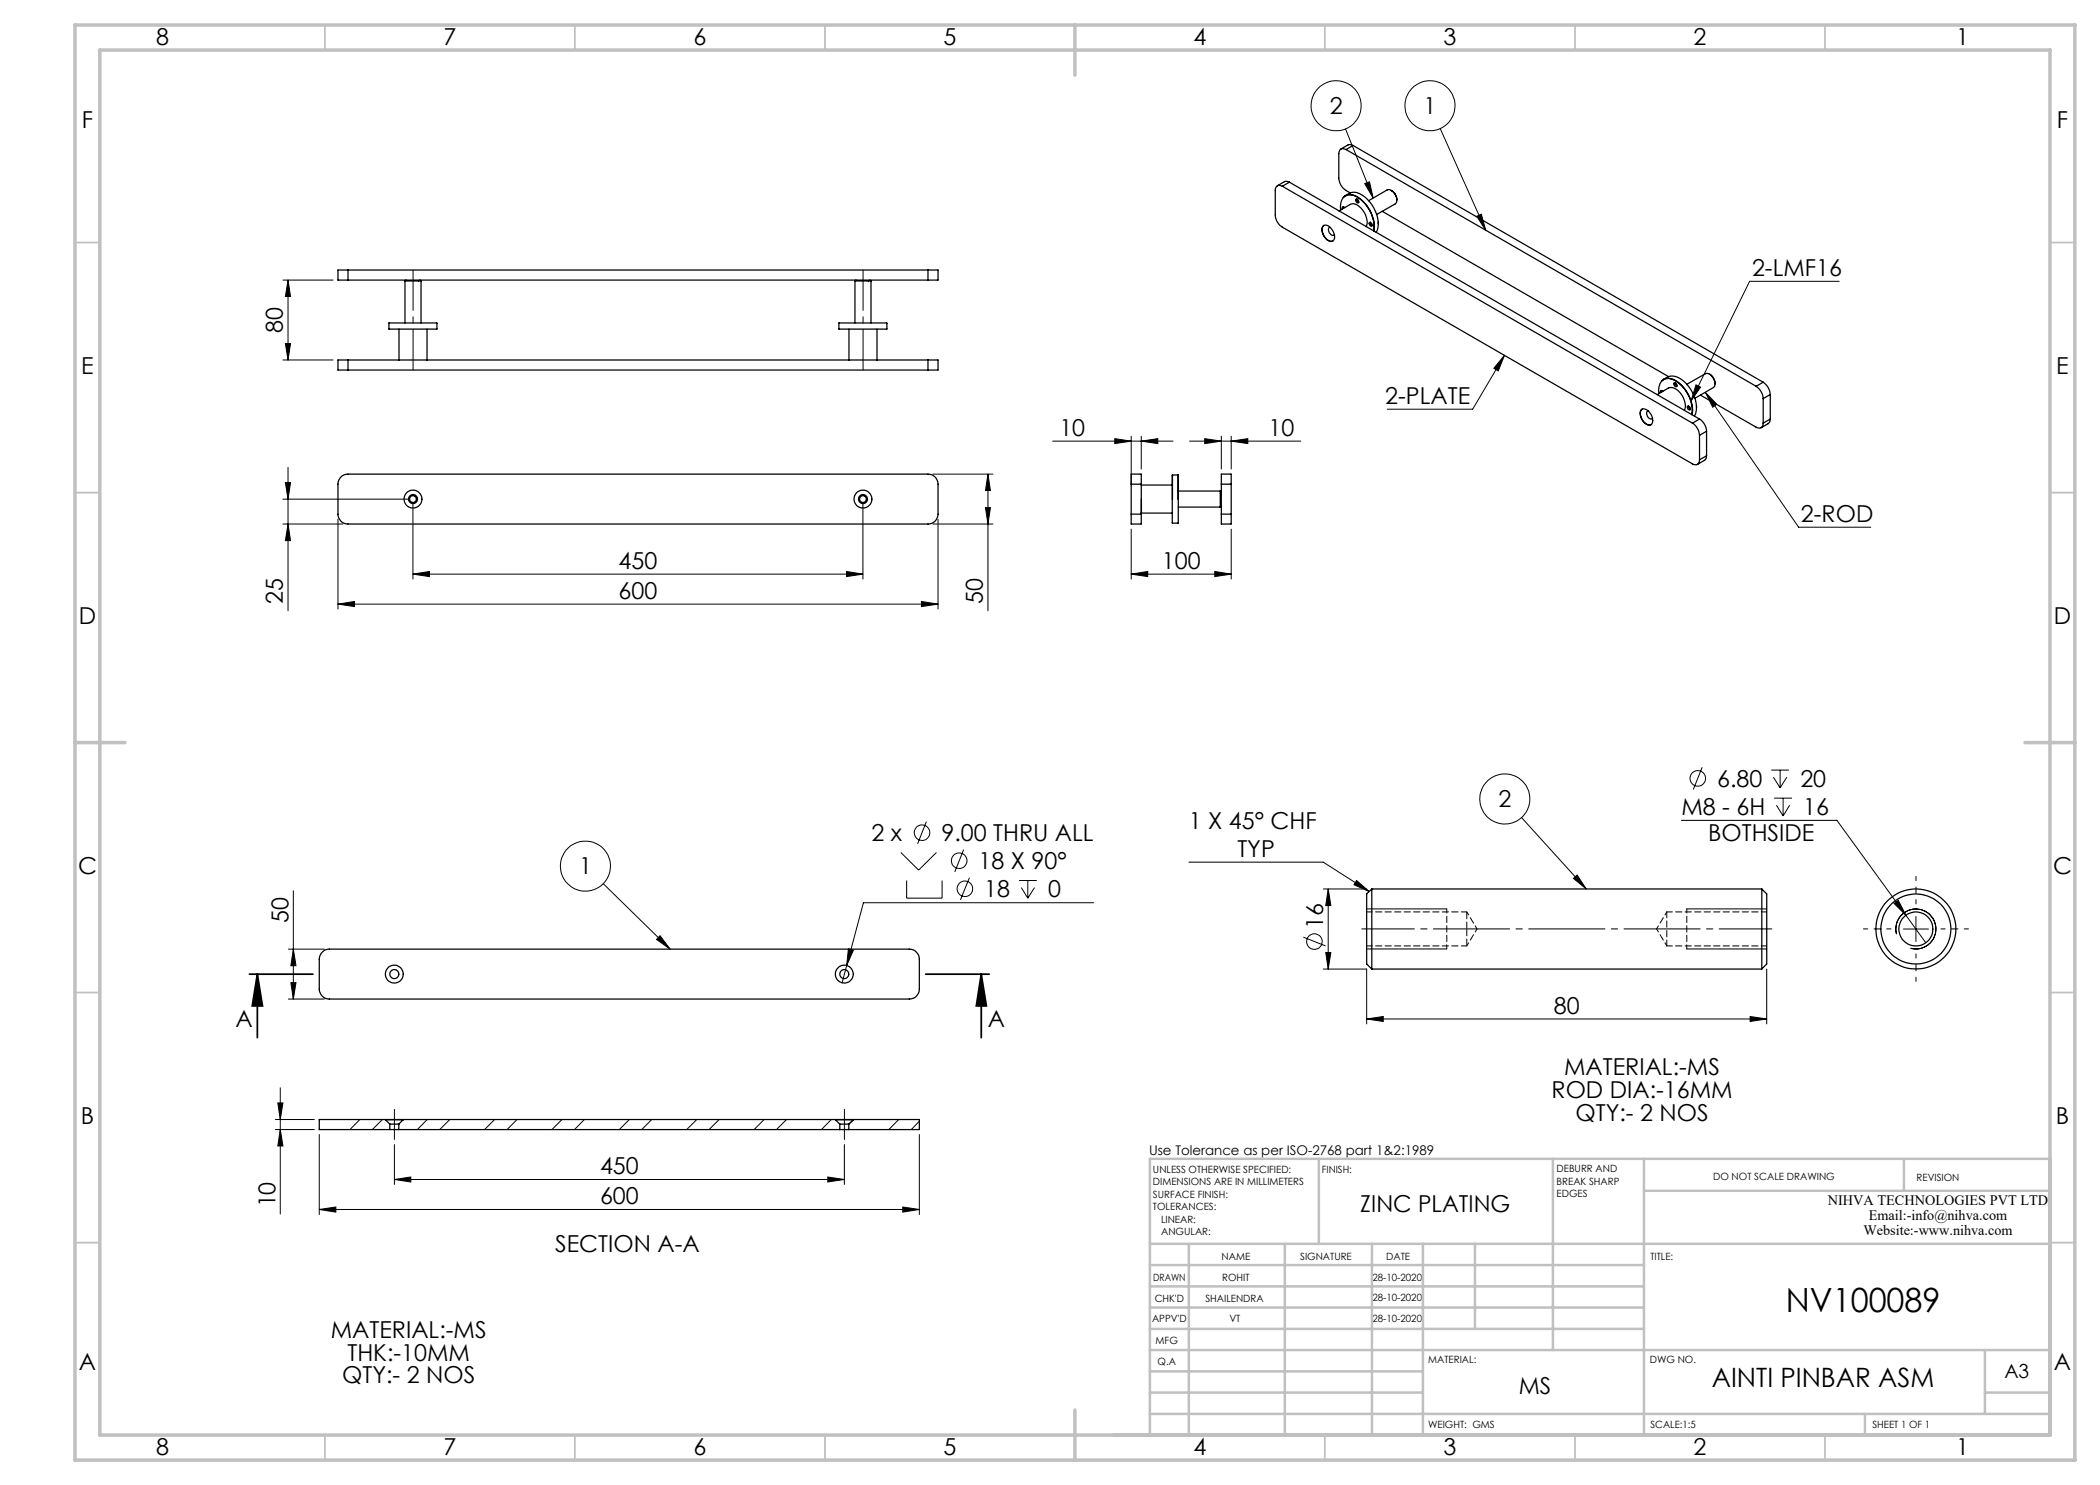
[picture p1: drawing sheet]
<svg xmlns="http://www.w3.org/2000/svg" width="420mm" height="297mm" viewBox="0 0 420 297" stroke-linecap="round" stroke-linejoin="round" font-family="sans-serif">
<g fill="none" stroke="#000" stroke-width=".2">
<path d="M269.1 25.8l5.5 13.8M272.9 36.7l1-.3 .7 3.2zM288 25.7l9.1 20.4M56.6 56h10M57.6 56l.5 3.3h-1zM57.6 56v16M295.3 43.2l1-.4 .8 3.3zM367.8 56.3h-17.9l-11.7 23.9M56.6 72h10M57.1 68.7h1l-.5 3.3zM300.9 71.1l-6.4 10.7h-17M300.9 71.1l-1.3 3.1-.8-.5z"/>
<path d="M339.2 77l.9 .4-1.9 2.8zM341.1 78.5l18.6 26.9h14.5M341.1 78.5l2.3 2.4-.9 .6zM56.6 99.8h25M57.1 96.5h1l-.5 3.3zM57.6 93.5v28.7M186.6 94.8h12M197.6 94.8l.5 3.3h-1zM197.6 94.8v27.4M210.5 88.2h24.1M223 87.7l3.2 .5-3.2 .5zM226.2 87.2v9.8"/>
<path d="M228.2 88.2l3.4-.5v1zM228.2 87.2v6.6M237.9 88.2h22.2M240.9 87.7l3.4 .5-3.4 .5zM244.3 87.2v6.6M246.2 88.2l3.4-.5v1zM246.2 87.2v6.6M56.6 104.8h12M57.6 104.8l.5 3.3h-1zM67.6 103.8v18M82.6 114.8l3.3-.5v1zM82.6 100.8v15"/>
<path d="M82.6 114.8h90M169.3 114.3l3.3 .5-3.3 .5zM172.6 100.8v15M186.6 104.8h12M187.6 103.8v18M197.1 101.5h1l-.5 3.3zM226.2 114.8l3.4-.5v1zM226.2 114.8h20M226.2 105.8v10M243 114.3l3.2 .5-3.2 .5zM246.2 105.8v10M67.6 120.8l3.3-.5v1z"/>
<path d="M67.6 120.8h120M184.3 120.3l3.3 .5-3.3 .5zM340.4 153.5l-1.7 4.4M354.3 154h3.5M354.7 155.4l1.3 2.2M354.8 159.6h3.6M356 154v3.6M356.6 159.6v3.6M357.4 155.4l-1.4 2.2M58.7 178.1v21.7M120.6 176.7l13.4 13.1M180.2 170.5l3.5 3.5 3.6-3.5"/>
<path d="M181.3 176.1v3.5h7.1v-3.5M185.3 164.3l-1.8 4.5M192.7 169.9l-1.7 4.5M193.9 175.5l-1.8 4.5M203.8 176.1h3.6M204.3 177.5l1.3 2.1M205.6 176.1v3.5M206.9 177.5l-1.3 2.1M237.8 172.4h26.9l9.1 5.9M264.7 177.8h8.6M265.6 177.8l.6 3.3h-1.1zM265.6 177.8v16"/>
<path d="M271.3 176.1l2.5 2.2-3-1.4zM304.3 163.5l13 14.3M314.7 175.7l.7-.7 1.9 2.8zM336.3 164.1h31.1l17.8 24.5M355.3 161l1.3 2.2M357.9 161l-1.3 2.2M57.7 199.8h7.2M57.7 189.8h7.2M58.2 196.5h1l-.5 3.3zM58.7 189.8l.5 3.3h-1zM132 187.1l2 2.7-2.7-1.9zM169.7 189.8l1 .2-1.4 3.1z"/>
<path d="M218.7 180.5h-46l-4.3 16.1M260.7 187.4l4.4 1.8M264.7 193.8h8.6v11M265.1 190.5h1.1l-.6 3.3zM273.3 189.8h16M273.3 181.8h16M337.3 189.8h16M337.3 181.8h16M353.3 193.8v11M378.8 180.7l.9-.6 1.5 3zM379.3 186.8a4 4 0 0 1 3.5-5 4 4 0 0 1 4.3 4.3 4 4 0 0 1-5 3.5M380.7 185.8h5"/>
<path d="M383.2 183.3v5M56.1 217.6v25.2M273.3 203.8l3.3-.5v1zM273.3 203.8h80M350 203.3l3.3 .5-3.3 .5zM55.1 223.9h7.8M55.1 225.9h7.8M55.6 220.6h1l-.5 3.3zM56.1 225.9l.5 3.3h-1zM63.9 226.9v16M72 223.9l-2 2M76.5 223.9l-2 2"/>
<path d="M78.9 235.9l3.3-.5v1zM78.9 228.9v8M78.9 235.9h90M85.4 223.9l-1.9 2M90 223.9l-2.1 2M98.9 223.9l-2 2M103.4 223.9l-2 2M112.4 223.9l-2 2M116.9 223.9l-2 2M125.9 223.9l-2 2M130.4 223.9l-2.1 2M139.3 223.9l-2 2"/>
<path d="M143.8 223.9l-2 2M152.8 223.9l-2 2M157.3 223.9l-2 2M165.6 235.4l3.3 .5-3.3 .5zM166.3 223.9l-2 2M168.9 228.9v8M170.8 223.9l-1 1M179.7 223.9l-1.9 2M183.9 224.3l-1.7 1.6M183.9 226.9v16M63.9 241.9l3.3-.5v1zM63.9 241.9h120"/>
<path d="M180.6 241.4l3.3 .5-3.3 .5z"/>
<circle cx="267.2" cy="21.1" r="5"/>
<circle cx="286" cy="21.1" r="5"/>
<circle cx="301" cy="159.8" r="5"/>
<circle cx="339.6" cy="155.7" r="1.55"/>
<circle cx="117.1" cy="173.2" r="5"/>
<circle cx="184.4" cy="166.5" r="1.55"/>
<circle cx="191.8" cy="172.1" r="1.55"/>
<circle cx="193" cy="177.8" r="1.55"/>
<circle cx="262.9" cy="188.3" r="1.55"/>
</g>
<path d="M49.9 194.8h12.7M51.5 194.8l1 6.4h-2.1zM51.5 194.8v12.7M185.1 194.8h12.7M196.3 194.8l1 6.4h-2zM196.3 194.8v12.7" fill="none" stroke="#000" stroke-width=".35"/>
<path d="M272.4 185.8h82" fill="none" stroke="#000" stroke-width=".2" stroke-dasharray="15.2 1.3 1.3 1.3" stroke-dashoffset="4.7"/>
<path d="M82.6 54v20M172.6 54v20" fill="none" stroke="#000" stroke-width=".2" stroke-dasharray="15.2 1.3 1.3 1.3" stroke-dashoffset="7.1"/>
<path d="M78.9 223.9v-2M78.9 223.9v.9M78.9 227.9v-3.1M168.9 223.9v-2M168.9 223.9v.9M168.9 227.9v-3.1" fill="none" stroke="#000" stroke-width=".2" stroke-dasharray="15.2 1.3 1.3 1.3"/>
<g fill="none" stroke="#c0c0c0" stroke-width=".35">
<path d="M65 5v5M115 5v5M165 5v5M265 5v5M315 5v5M365 5v5M15 48.5h5M410 48.5h5M15 98.5h5M410 98.5h5M15 198.5h5M410 198.5h5"/>
<path d="M15 248.5h5M410 248.5h5M65 287v5M115 287v5M165 287v5M265 287v5M315 287v5M365 287v5"/>
</g>
<g fill="none" stroke="#c0c0c0" stroke-width=".5">
<path d="M263.8 231.8v17M310.6 231.8v38.2M328.8 231.8v55.2M328.8 238.2h81.2M380.8 231.8v6.4M410 231.8h-180v55.2M230 248.8h180M230 257.3h98.8M230 253h98.8M237.8 248.8v38.2M257 248.8v38.2M274.4 248.8v38.2"/>
<path d="M284.6 248.8v38.2M295 248.8v17M230 265.8h98.8M230 261.5h98.8M230 278.5h54.6M230 274.3h54.6M230 270h180M397 278.5h13M397 270v12.8M230 282.8h180M373 282.8v4.2"/>
</g>
<path d="M15 5h400v287h-400zM20 10h390v277h-390zM215 5v10M15 148.5h10M405 148.5h10M215 282v10" fill="none" stroke="#c0c0c0" stroke-width=".7"/>
<path d="M378.2 185.8h-5.5M383.2 180.8v-5.5M383.2 190.8v5.5M388.2 185.8h5.5" fill="none" stroke="#000" stroke-width=".2" stroke-dasharray="15.2 1.3 1.3 1.3" stroke-dashoffset="14.4"/>
<path d="M289.4 189.8v-8M337.4 181.8v8" fill="none" stroke="#000" stroke-width=".2" stroke-dasharray="1.3 .6" stroke-dashoffset=".4"/>
<g fill="#000">
<path d="M314.7 175.7l.7-.7 1.9 2.8z"/>
<path d="M57.6 56l.5 3.3h-1zM57.1 68.7h1l-.5 3.3z"/>
<path d="M57.1 96.5h1l-.5 3.3zM57.6 104.8l.5 3.3h-1zM55.6 220.6h1l-.5 3.3zM56.1 225.9l.5 3.3h-1zM265.6 177.8l.6 3.3h-1.1zM265.1 190.5h1.1l-.6 3.3z"/>
<path d="M339.2 77l.9 .4-1.9 2.8zM300.9 71.1l-1.3 3.1-.8-.5zM341.1 78.5l2.3 2.4-.9 .6zM295.3 43.2l1-.4 .8 3.3zM272.9 36.7l1-.3 .7 3.2zM132 187.1l2 2.7-2.7-1.9z"/>
<path d="M82.6 114.8l3.3-.5v1zM169.3 114.3l3.3 .5-3.3 .5zM226.2 114.8l3.4-.5v1zM243 114.3l3.2 .5-3.2 .5zM223 87.7l3.2 .5-3.2 .5zM228.2 88.2l3.4-.5v1zM240.9 87.7l3.4 .5-3.4 .5zM246.2 88.2l3.4-.5v1zM169.7 189.8l-.4 3.3 1.4-3.1zM78.9 235.9l3.3-.5v1zM165.6 235.4l3.3 .5-3.3 .5zM273.3 203.8l3.3-.5v1zM350 203.3l3.3 .5-3.3 .5zM271.3 176.1l2.5 2.2-3-1.4zM378.8 180.7l2.4 2.4-1.5-3z"/>
<path d="M197.1 101.5h1l-.5 3.3zM197.6 94.8l.5 3.3h-1zM58.2 196.5h1l-.5 3.3zM58.7 189.8l.5 3.3h-1z"/>
<path d="M67.6 120.8l3.3-.5v1zM184.3 120.3l3.3 .5-3.3 .5z"/>
<path d="M196.3 194.8l1 6.4h-2zM51.5 194.8l1 6.4h-2.1z"/>
<path d="M180.6 241.4l3.3 .5-3.3 .5zM63.9 241.9l3.3-.5v1z"/>
</g>
<g fill="none" stroke="#000" stroke-width=".25">
<path d="M256.5 37.2a.87 .87 0 0 0-1 0 .87 .87 0 0 0-.4 .9v4.9a2.97 2.97 0 0 0 1.4 2.4l82 47.4a.86 .86 0 0 0 1 .1 .86 .86 0 0 0 .4-.9M256.5 37.2l82 47.4M257.9 36.4l-.8-.1-1.7 .9M257.9 36.4l-1.4 .8M257.9 36.4l82 47.4M269.1 39.1l-.5 .4M269.1 39.1a2.8 2.8 0 0 1 3.9 .3 6.8 6.8 0 0 1 2.4 6.7l-.2 .4M269.1 39.1a2.7 2.7 0 0 1 3.1 .8 7 7 0 0 1 2.5 6.3M269.2 29.9a.88 .88 0 0 0-1-.1 .88 .88 0 0 0-.4 .9v4.9a3.4 3.4 0 0 0 2.3 3M269.2 29.9l82 47.4M270.6 29.1l-.8-.2-1.6 .9M270.6 29.1l-1.4 .8"/>
<path d="M270.6 29.1l82 47.3M271.2 39.8a.45 .45 0 0 1 .5 .3 .45 .45 0 0 1-.1 .5l-.5-.4zM271.4 39.8l.1 .4 .2 .3M278.2 38.1a2.07 2.07 0 0 1 1.2 1.9M69.6 54h-2v2h2M69.6 54v2M69.6 54h116M69.6 56h116M81 56.2h3.2M81 56.2v8.4M81.2 56l-.2 .2M84 56l.2 .2"/>
<path d="M84.2 56.2v8.4M171 56.2h3.2M171 56.2v8.4M171.2 56l-.2 .2M174 56l.2 .2M174.2 56.2v8.4M185.6 54h2v2h-2M185.6 54v2M264.7 45.2a1.43 1.43 0 0 1 1.8 .9 1.59 1.59 0 0 1 0 2.1 2.01 2.01 0 0 1-2.1-2.1v-.6zM264.8 45.1a1.39 1.39 0 0 0-.1 1.9 1.68 1.68 0 0 0 1.9 1.2M266 45.5a.95 .95 0 0 0-.2 1 .95 .95 0 0 0 .8 .6l.3-.1M267.8 42.2l2.3-1.3a1.75 1.75 0 0 1 2.1 .7 3.7 3.7 0 0 1 1 3.7"/>
<path d="M268.1 42a2.38 2.38 0 0 1 1.5-3 4.8 4.8 0 0 1 4.2 2.9l.6 1.3a4.7 4.7 0 0 1 .3 2.9M268.7 41.3v.4M268.9 41.5l-.4-.1v.4M273.7 40.1l3.7-2.1a1.66 1.66 0 0 1 1.9 1.5v.9l-.3 .4-3.7 2.1M273.9 44.6a.41 .41 0 0 1 .5 .1 .41 .41 0 0 1-.2 .6l-.2-.2zM274.1 44.4v.5l.4 .2M275.7 44.4v.3M276.4 42.3l57.3 33M69.6 72h-2v2h2M69.6 72v2M69.6 74h116M69.6 72h116"/>
<path d="M77.8 64.6h9.5l.1 1.2h-9.6zM79.8 65.8v6.2M85.4 65.8l-.1 6.2M167.8 64.6h9.5l.1 1.2h-9.6zM169.8 65.8v6.2M175.4 65.8v6.2M185.6 72h2v2h-2M185.6 72v2M331.4 78.9l2.3-1.3a2.3 2.3 0 0 1 2.6 1.4 3.3 3.3 0 0 1 .6 3.1M332.3 78.1l.1 .3M332.6 78.3l-.4-.2-.1 .4M332.7 75.9l-.4 .3"/>
<path d="M332.7 75.9a2.6 2.6 0 0 0-.9 2.8M332.7 75.9a2.84 2.84 0 0 1 4 .3 6.8 6.8 0 0 1 2.4 6.6l-.2 .4M332.7 75.9a3.1 3.1 0 0 1 3.5 1.1 6.9 6.9 0 0 1 2.2 5.9M332.7 75.9a2.61 2.61 0 0 1 3 .7 6.9 6.9 0 0 1 2.6 6.3M334.8 76.6a.43 .43 0 0 1 .5 .2 .43 .43 0 0 1-.1 .6l-.3-.3zM335 76.5l.1 .4 .3 .3M337.4 76.9l3.7-2.1a1.83 1.83 0 0 1 1.9 2l-.2 .7-3.8 2.2M340.1 79l11.1 6.4a.86 .86 0 0 0 1 .1 .86 .86 0 0 0 .4-.9M341.9 74.8a2.18 2.18 0 0 1 1.1 2M351.2 77.3a3.2 3.2 0 0 1 1.4 2.4M352.6 76.4a3.2 3.2 0 0 1 1.4 2.5M352.6 79.7v4.9"/>
<path d="M352.6 76.4l-1.4 .9M354 78.9l-1.4 .8M354 78.9v4.9M68.2 95.4a1.91 1.91 0 0 1 1.4-.6h116a1.99 1.99 0 0 1 2 2v6a1.99 1.99 0 0 1-2 2h-116a1.99 1.99 0 0 1-2-2v-6a1.92 1.92 0 0 1 .6-1.4zM226.2 96.8v-2h2v2M226.2 96.8h2M226.2 96.8v6M228.2 96.8v6M228.3 99.8v2.8M234.5 97h-6.3M234.5 95v9.6h1.2l-.1-9.6M234.5 95v4.8"/>
<path d="M234.5 95h1.1M235.6 95v4.8M235.7 98.2h8.4M244.1 98.2v3.2M244.1 98.2l.2 .2M244.3 96.8v-2h1.9v2M244.3 96.8h1.9M244.3 96.8v6M246.2 96.8v6M328.3 81.9a1.79 1.79 0 0 1 2.1 1.6 .91 .91 0 0 1 .1 1.1 .91 .91 0 0 1-1 .3 2.26 2.26 0 0 1-1.2-3zM328.4 81.8a1.39 1.39 0 0 0 0 2 1.66 1.66 0 0 0 1.8 1.1M329.6 82.2a.95 .95 0 0 0-.2 1 .95 .95 0 0 0 .8 .6l.3-.1"/>
<path d="M337.5 81.2a.46 .46 0 0 1 .5 .3 .46 .46 0 0 1-.1 .5l-.4-.3zM337.7 81.2l.1 .4 .3 .3M338.5 84.6a3.2 3.2 0 0 1 1.4 2.5M339.3 81.2v.3M339.9 83.8a3.1 3.1 0 0 1 1.4 2.5M339.9 87.1v4.9M339.9 83.8l-1.4 .8M341.3 91.2l-.2 .7-1.6 1M341.3 86.3l-1.4 .8M341.3 91.2l-1.4 .8M341.3 86.3v4.9M354 83.8l-.1 .6-.3 .3-1.4 .8"/>
<path d="M354 83.8l-1.4 .8M226.2 102.8v2h2v-2M226.2 102.8h2M228.2 102.6h.1M228.3 102.6h6.2M235.7 101.4h8.4M244.3 102.8v2h1.9v-2M244.3 101.2l-.2 .2M244.3 102.8h1.9M274.4 177.8l-1.1 1v14l1.1 1M274.4 177.8v16M274.4 177.8h78"/>
<path d="M352.4 177.8v16M352.4 177.8l.9 1v14l-.9 1M64.5 190.4a1.78 1.78 0 0 1 1.4-.6h116a2.05 2.05 0 0 1 2 2v6a1.99 1.99 0 0 1-2 2h-116a1.99 1.99 0 0 1-2-2v-6l.1-.7zM274.4 193.8h78M77.1 223.9h3.5M77.1 223.9h-13.2v2h14.1M77.1 223.9h.1M77.1 223.9l.9 .9M78 224.8h1.8M78 225.9h1.8M78 224.8v1.1M79.8 225.9h88.2"/>
<path d="M79.8 224.8v1.1M80.6 223.9h86.5M80.6 223.9l-.8 .9M80.6 223.9h.1M167.1 223.9h3.6M167.1 223.9h.1M167.1 223.9l.9 .9M168 225.9h1.8M168 224.8h1.8M168 224.8v1.1M169.8 224.8v1.1M170.7 223.9h13.2v2h-14.1"/>
<path d="M170.7 223.9l-.9 .9M170.7 223.9h.1"/>
<circle cx="82.6" cy="99.8" r="1.79"/>
<circle cx="82.6" cy="99.8" r=".69"/>
<circle cx="82.6" cy="99.8" r=".9"/>
<circle cx="172.6" cy="99.8" r="1.79"/>
<circle cx="172.6" cy="99.8" r=".69"/>
<circle cx="172.6" cy="99.8" r=".9"/>
<circle cx="78.9" cy="194.8" r="1.79"/>
<circle cx="78.9" cy="194.8" r=".9"/>
<circle cx="168.9" cy="194.8" r=".9"/>
<circle cx="168.9" cy="194.8" r="1.8"/>
<circle cx="383.2" cy="185.8" r="3.4"/>
<circle cx="383.2" cy="185.8" r="7"/>
<circle cx="383.2" cy="185.8" r="8"/>
</g>
<path d="M333.4 182.4v6.8" fill="none" stroke="#000" stroke-width=".2" stroke-dasharray="1.3 .6" stroke-dashoffset=".1"/>
<path d="M293.4 185.8v-3.4M293.4 189.2v-3.4" fill="none" stroke="#000" stroke-width=".2" stroke-dasharray="1.3 .6" stroke-dashoffset="-.1"/>
<path d="M293.4 189.2l2-3.4M295.4 185.8l-2-3.4M331.3 185.8l2.1 3.4M333.4 182.4l-2.1 3.4" fill="none" stroke="#000" stroke-width=".2" stroke-dasharray="1.3 .6" stroke-dashoffset=".6"/>
<path d="M273.4 189.2h20M293.4 182.4h-20M333.4 189.2h20M353.4 182.4h-20" fill="none" stroke="#000" stroke-width=".2" stroke-dasharray="1.3 .6" stroke-dashoffset=".2"/>
<text font-size="6.7" x="357.2" y="262.4">NV100089</text>
<text font-size="5.3" x="342.4" y="277.4">AINTI PINBAR ASM</text>
<g font-size="4.7">
<text x="31.2" y="9">8</text>
<text x="88.7" y="9">7</text>
<text x="138.7" y="9">6</text>
<text x="188.7" y="9">5</text>
<text x="238.7" y="9">4</text>
<text x="288.7" y="9">3</text>
<text x="338.7" y="9">2</text>
<text x="391.2" y="9">1</text>
<text x="266" y="22.8">2</text>
<text x="284.7" y="22.8">1</text>
<text x="16.4" y="25.5">F</text>
<text x="411.4" y="25.5">F</text>
<text x="350.4" y="55.2">2-LMF16</text>
<text x="56.6" y="66.6" transform="rotate(-90 56.6 66.6)">80</text>
<text x="16.3" y="74.8">E</text>
<text x="411.3" y="74.8">E</text>
<text x="277" y="80.8">2-PLATE</text>
<text x="211.9" y="87.2">10</text>
<text x="253.7" y="87.2">10</text>
<text x="360.2" y="104.4">2-ROD</text>
<text x="123.7" y="113.8">450</text>
<text x="232.4" y="113.8">100</text>
<text x="123.7" y="119.8">600</text>
<text x="15.8" y="124.7">D</text>
<text x="56.6" y="120.8" transform="rotate(-90 56.6 120.8)">25</text>
<text x="196.6" y="120.8" transform="rotate(-90 196.6 120.8)">50</text>
<text x="410.8" y="124.7">D</text>
<text x="299.7" y="161.5">2</text>
<text x="343.4" y="157.4">6.80</text>
<text x="360.1" y="157.4">20</text>
<text x="237.8" y="165.9">1 X 45° CHF</text>
<text x="336.3" y="163">M8 - 6H</text>
<text x="360.7" y="163">16</text>
<text x="174.3" y="168.2">2 x</text>
<text x="188.3" y="168.2">9.00 THRU ALL</text>
<text x="195.7" y="173.8">18 X 90°</text>
<text x="247.5" y="171.4">TYP</text>
<text x="341.6" y="168.2">BOTHSIDE</text>
<text x="15.6" y="174.7">C</text>
<text x="115.8" y="174.9">1</text>
<text x="196.9" y="179.4">18</text>
<text x="209.6" y="179.4">0</text>
<text x="410.6" y="174.7">C</text>
<text x="57.7" y="184.6" transform="rotate(-90 57.7 184.6)">50</text>
<text x="264.6" y="185.7" transform="rotate(-90 264.6 185.7)">16</text>
<text x="310.8" y="202.8">80</text>
<text x="47.1" y="205.4">A</text>
<text x="197.5" y="205.4">A</text>
<text x="312.8" y="215.1">MATERIAL:-MS</text>
<text x="310.3" y="219.6">ROD DIA:-16MM</text>
<text x="16.2" y="224.8">B</text>
<text x="315.1" y="224.1">QTY:- 2 NOS</text>
<text x="411.2" y="224.8">B</text>
<text x="120" y="234.9">450</text>
<text x="55.1" y="241.5" transform="rotate(-90 55.1 241.5)">10</text>
<text x="120" y="240.9">600</text>
<text x="272.1" y="242.4">ZINC PLATING</text>
<text x="111" y="250.5">SECTION A-A</text>
<text x="66.2" y="267.6">MATERIAL:-MS</text>
<text x="15.8" y="274">A</text>
<text x="69.5" y="272.1">THK:-10MM</text>
<text x="410.8" y="274">A</text>
<text x="68.4" y="276.7">QTY:- 2 NOS</text>
<text x="303.7" y="278.9">MS</text>
<text x="31.2" y="291">8</text>
<text x="88.7" y="291">7</text>
<text x="138.7" y="291">6</text>
<text x="188.7" y="291">5</text>
<text x="238.7" y="291">4</text>
<text x="288.7" y="291">3</text>
<text x="338.7" y="291">2</text>
<text x="391.2" y="291">1</text>
</g>
<text font-size="3.9" x="400.9" y="275.5">A3</text>
<g font-size="2.9">
<text x="365.6" y="241">NIHVA TECHNOLOGIES PVT LTD</text>
<text x="373.8" y="244">Email:-info@nihva.com</text>
<text x="372.7" y="247">Website:-www.nihva.com</text>
</g>
<text font-size="2.7" x="229.8" y="231.1">Use Tolerance as per ISO-2768 part 1&amp;2:1989</text>
<g font-size="2">
<text x="230.6" y="234.6">UNLESS OTHERWISE SPECIFIED:</text>
<text x="230.6" y="237.1">DIMENSIONS ARE IN MILLIMETERS</text>
<text x="230.6" y="239.6">SURFACE FINISH:</text>
<text x="264.4" y="234.6">FINISH:</text>
<text x="311.3" y="234.5">DEBURR AND</text>
<text x="311.3" y="237">BREAK SHARP</text>
<text x="311.3" y="239.5">EDGES</text>
<text x="342.6" y="236">DO NOT SCALE DRAWING</text>
<text x="383.3" y="236.2">REVISION</text>
<text x="230.6" y="242.1">TOLERANCES:</text>
<text x="232.2" y="244.6">LINEAR:</text>
<text x="232.2" y="247.1">ANGULAR:</text>
<text x="244.3" y="252">NAME</text>
<text x="260" y="251.9">SIGNATURE</text>
<text x="277.2" y="251.9">DATE</text>
<text x="330.1" y="251.9">TITLE:</text>
<text x="230.6" y="256.1">DRAWN</text>
<text x="244.4" y="256.1">ROHIT</text>
<text x="274.5" y="256.1">28-10-2020</text>
<text x="230.9" y="260.3">CHK'D</text>
<text x="241.1" y="260.3">SHAILENDRA</text>
<text x="274.5" y="260.2">28-10-2020</text>
<text x="230.4" y="264.4">APPV'D</text>
<text x="231.1" y="268.8">MFG</text>
<text x="245.9" y="264.4">VT</text>
<text x="274.5" y="264.4">28-10-2020</text>
<text x="231.5" y="273">Q.A</text>
<text x="285.6" y="272.5">MATERIAL:</text>
<text x="330" y="272.5">DWG NO.</text>
<text x="285.6" y="285.5">WEIGHT: GMS</text>
<text x="330.1" y="285.6">SCALE:1:5</text>
<text x="374.5" y="285.6">SHEET 1 OF 1</text>
</g>
</svg>
